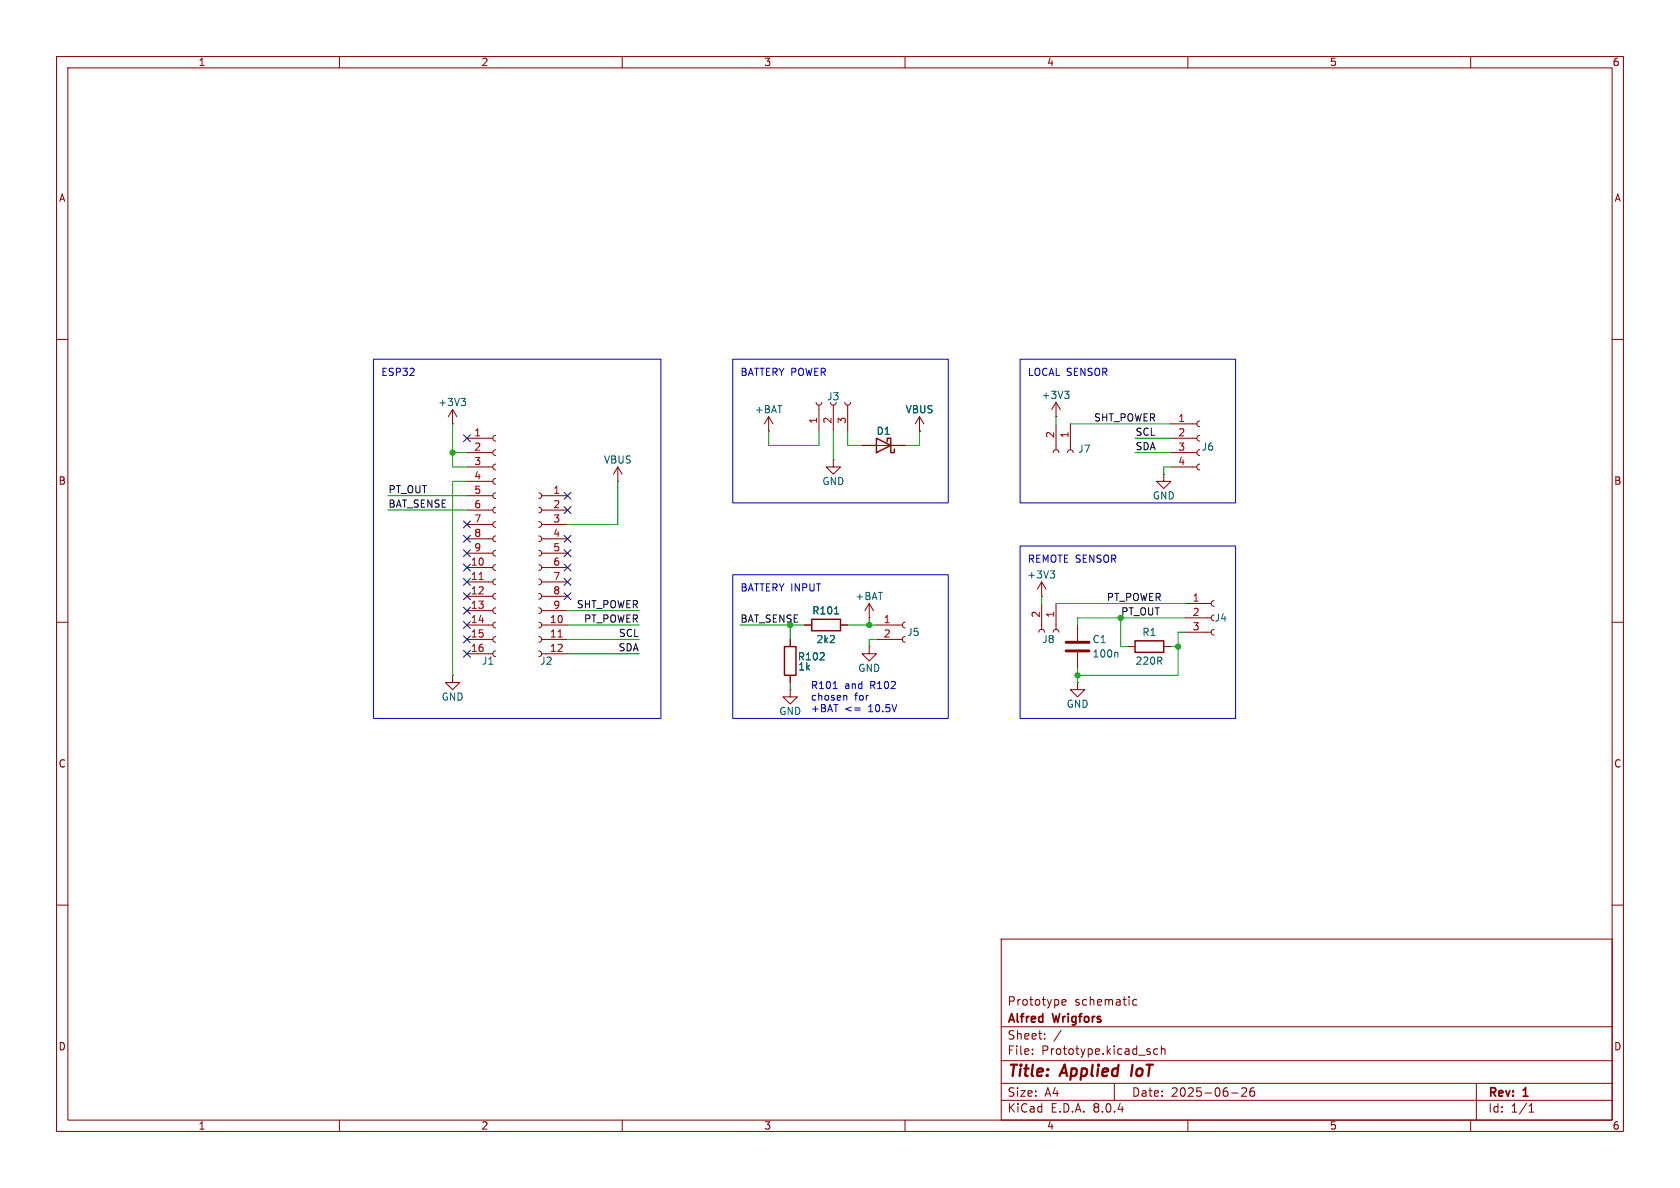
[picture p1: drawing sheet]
<svg xmlns="http://www.w3.org/2000/svg" width="297mm" height="210mm" viewBox="0 0 297 210" stroke-linecap="round" stroke-linejoin="round" font-family="sans-serif">
<g fill="none" stroke="#840000" stroke-width=".18">
<path d="M10 10h277v190h-277zM12 12h273v186h-273zM60 10v2M110 10v2M160 10v2M210 10v2M260 10v2M10 60h2M285 60h2M80 74.9h.1M80 72.4l-.8 1.3M80 72.4v2.5"/>
<path d="M80 72.4l.8 1.3M82.5 77.5h4.6M87.6 79.5l-.3 .2-.2 .3 .2 .4 .3 .1M87.6 77l-.3 .1-.2 .4 .2 .3 .3 .2M135.9 76.2h.1M135.9 73.7l-.8 1.2M135.9 73.7v2.5M135.9 73.7l.8 1.2M144.3 71.1l.1 .4 .4 .1 .3-.1 .2-.4M144.8 71.6v4.6M146.8 71.1l.2 .4 .3 .1 .4-.1 .1-.4M147.3 71.6v4.6"/>
<path d="M149.4 71.1l.1 .4 .4 .1 .3-.1 .2-.4M149.9 71.6v4.6M152.4 78.7h7.6M162.6 76.2h.1M162.6 73.7l-.8 1.2M162.6 73.7v2.5M162.6 73.7l.7 1.2M186.7 73.7h.1M186.7 71.1v2.6M186.7 74.9v4.6M186.7 71.1l-.8 1.3M186.7 71.1l.8 1.3"/>
<path d="M189.2 74.9v4.6M207 77.5h4.6M207 74.9h4.6M212.1 79.5l-.4 .2-.1 .3 .1 .4 .4 .1M212.1 77l-.4 .1-.1 .4 .1 .3 .4 .2M212.1 74.4l-.4 .2-.1 .3 .1 .4 .4 .1M82.5 97.8h4.6M82.5 95.3h4.6M82.5 92.7h4.6M82.5 90.2h4.6M82.5 87.6h4.6M82.5 85.1h4.6"/>
<path d="M82.5 82.6h4.6M82.5 80h4.6M87.6 99.8l-.3 .2-.2 .3 .2 .4 .3 .1M87.6 97.3l-.3 .1-.2 .4 .2 .3 .3 .2M87.6 94.7l-.3 .2-.2 .4 .2 .3 .3 .2M87.6 92.2l-.3 .2-.2 .3 .2 .4 .3 .1M87.6 89.7l-.3 .1-.2 .4 .2 .3 .3 .2M87.6 87.1l-.3 .2-.2 .3 .2 .4 .3 .1M87.6 84.6l-.3 .1-.2 .4 .2 .3 .3 .2M87.6 82l-.3 .2-.2 .4 .2 .3 .3 .2M95.2 99.8l.4 .2 .2 .3-.2 .4-.4 .1M95.2 97.3l.4 .1 .2 .4-.2 .3-.4 .2"/>
<path d="M95.2 94.7l.4 .2 .2 .4-.2 .3-.4 .2M95.2 92.2l.4 .2 .2 .3-.2 .4-.4 .1M95.2 89.7l.4 .1 .2 .4-.2 .3-.4 .2M95.2 87.1l.4 .2 .2 .3-.2 .4-.4 .1M95.8 97.8h4.5M95.8 95.3h4.5M95.8 92.7h4.5M95.8 90.2h4.5M95.8 87.6h4.5M109.2 85.1h.1M109.2 82.6l-.7 1.2M109.2 82.6v2.5"/>
<path d="M109.2 82.6l.8 1.2M147.3 81.3v1.3h1.3l-1.3 1.2-1.3-1.2h1.3M147.3 81.3h.1M186.2 80l.1-.3 .4-.2 .3 .2 .2 .3M188.7 80l.2-.3 .3-.2 .4 .2 .1 .3M205.7 83.8v1.3h1.3l-1.3 1.3-1.2-1.3h1.2M205.7 83.8h.1M207 82.6h4.6M207 80h4.6M212.1 82l-.4 .2-.1 .4 .1 .3 .4 .2M10 110h2M80 119.4v1.3h1.3l-1.3 1.2-1.3-1.2h1.3"/>
<path d="M80 119.4h.1M82.5 110.5h4.6M82.5 113h4.6M82.5 115.6h4.6M82.5 108h4.6M82.5 105.4h4.6M82.5 102.9h4.6M82.5 100.3h4.6M87.6 115.1l-.3 .1-.2 .4 .2 .3 .3 .2M87.6 112.5l-.3 .2-.2 .3 .2 .4 .3 .1M87.6 110l-.3 .1-.2 .4 .2 .3 .3 .2M87.6 107.4l-.3 .2-.2 .4 .2 .3 .3 .2"/>
<path d="M87.6 104.9l-.3 .2-.2 .3 .2 .4 .3 .1M87.6 102.4l-.3 .1-.2 .4 .2 .3 .3 .2M95.2 115.1l.4 .1 .2 .4-.2 .3-.4 .2M95.2 112.5l.4 .2 .2 .3-.2 .4-.4 .1M95.2 110l.4 .1 .2 .4-.2 .3-.4 .2M95.2 107.4l.4 .2 .2 .4-.2 .3-.4 .2M95.2 104.9l.4 .2 .2 .3-.2 .4-.4 .1M95.2 102.4l.4 .1 .2 .4-.2 .3-.4 .2M95.8 110.5h4.5M95.8 113h4.5M95.8 115.6h4.5M95.8 108h4.5"/>
<path d="M95.8 105.4h4.5M95.8 102.9h4.5M95.8 100.3h4.5M139.7 113v1.3M139.7 119.4v1.3M142.2 110.5h1.3M148.6 110.5h1.3M153.7 109.2h.1M153.7 114.3v1.3h1.2l-1.2 1.2-1.3-1.2h1.3M153.7 114.3h.1M153.7 106.7l-.8 1.3M153.7 106.7v2.5"/>
<path d="M153.7 106.7l.7 1.3M154.9 110.5h4.6M154.9 113h4.6M160 112.5l-.3 .2-.2 .3 .2 .4 .3 .1M160 110l-.3 .1-.2 .4 .2 .3 .3 .2M183.6 111.8l.2-.4 .3-.1 .4 .1 .2 .4M184.1 105.4h.1M184.1 102.9v2.5M184.1 106.7v4.6M184.1 102.9l-.7 1.2M184.1 102.9l.8 1.2M186.2 111.8l.1-.4 .4-.1 .3 .1 .2 .4"/>
<path d="M186.7 106.7v4.6M190.5 110.5v2.8M190.5 115.3v2.8M199.4 114.3h1.3M205.7 114.3h1.3M209.5 111.8h4.6M209.5 109.2h4.6M209.5 106.7h4.6M214.6 111.3l-.3 .1-.2 .4 .2 .3 .3 .2M214.6 106.2l-.3 .1-.2 .4 .2 .3 .3 .2M285 110h2M139.7 121.9v1.3h1.3l-1.3 1.3-1.3-1.3h1.3"/>
<path d="M139.7 121.9h.1M190.5 120.7v1.2h1.3l-1.3 1.3-1.3-1.3h1.3M190.5 120.7h.1M10 160h2M285 160h2M177 166h108v32h-108zM187.7 177.2l.8-.1-.1-.3-.4-.1-.3 .2 .1 .7h.6M201 176.8l-.5-.1-.3 .3v.4l.2 .2h.6M60 198v2M110 198v2M160 198v2M177 194.5h108"/>
<path d="M177 191.5h108M177 187.5h108M177 181.5h108M182.5 186.3v.1M182.5 185.5v.1M184.7 183.6v.1M184.7 182.8v.1M187.6 182.1l-1.3 2M197 191.5v3M204.7 185.5l-.5-.1-.2 .3v.4l.1 .2h.6M205.3 185.5l.2-.1 .4 .1 .1 .9M205.3 184.9v1.5"/>
<path d="M210 198v2M217.7 193.2h1.2M219.5 192.4l.6-.1 .2 .1 .1 .3-.9 1.1h.9M221.7 192.3a.59 .59 0 0 0-.7 .6v.6l.1 .2 .4 .1 .2-.1 .1-.5-.1-.3h-.5l-.2 .3M260 198v2M261 191.5v6.5M270.3 196.6h.9M270.3 195.5l.4-.4v1.5"/>
</g>
<path d="M200.2 188.2l-.2 2" fill="none" stroke="#840000" stroke-width=".4"/>
<path d="M154.9 77.5l2.6 1.2-2.6 1.3zM156.8 78.1v-.6h.7v2.5h.6v-.6M138.7 114.3h2v5.1h-2zM143.5 109.5h5.1v2h-5.1zM200.7 113.3h5v2h-5z" fill="none" stroke="#840000" stroke-width=".25"/>
<path d="M81.5 70.4h.8l-.4 .5M82.1 70.9l.2 .3v.3l-.2 .2M188.2 69.2h.8l-.4 .4M188.7 69.6l.3 .3v.3l-.3 .2M147.5 108.5h.8M185.7 100.9h.7l-.4 .5M186.2 101.4l.2 .2v.3l-.2 .3M197.4 115.3l.2 .2v.6" fill="none" stroke="#006464" stroke-width=".18"/>
<path d="M84.7 102.5h.7M98.7 112.6h.7" fill="none" stroke="#a90000" stroke-width=".18"/>
<path d="M188.5 115.1h4M188.5 113.5h4" fill="none" stroke="#840000" stroke-width=".51"/>
<path d="M66 63.5h50.8v63.5h-50.8zM129.5 63.5h38.1v25.4h-38.1zM180.3 63.5h38.1v25.4h-38.1zM180.3 96.5h38.1v30.5h-38.1zM129.5 101.6h38.1v25.4h-38.1zM147.3 121.7h.7M149.3 122.9l.4 .2v.7M151.1 125.2h1M151.1 125.5h1" fill="none" stroke="#0000c2" stroke-width=".18"/>
<g fill="none" stroke="#009600" stroke-width=".18">
<path d="M80 74.9v7.7h2.5M135.9 76.2v2.5h8.9v-2.5M147.3 76.2v5.1M149.9 76.2v2.5h2.5M162.6 76.2v2.5h-2.6M186.7 73.7v1.2M189.2 74.9h17.8M200.7 77.5h6.3M68.6 87.6h13.9M68.6 90.2h13.9M80 80h2.5M82.5 85.1h-2.5v34.3"/>
<path d="M109.2 85.1v7.6h-8.9M200.7 80h6.3M207 82.6h-1.3v1.2M100.3 110.5h12.7M100.3 113h12.7M100.3 108h12.7M100.3 115.6h12.7M130.8 110.5h11.4M139.7 110.5v2.5M149.9 110.5h5M153.7 109.2v1.3M154.9 113h-1.2v1.3"/>
<path d="M184.1 105.4v1.3M186.7 106.7h22.8M190.5 118.1v2.6M198.1 109.2v5.1h1.3M207 114.3h1.3M209.5 109.2h-19v1.3M209.5 111.8h-1.2v7.6h-17.8M139.7 120.7v1.2"/>
</g>
<g fill="none" stroke="#000084" stroke-width=".18">
<path d="M81.9 76.9l1.3 1.2M83.2 76.9l-1.3 1.2M81.9 97.2l1.3 1.2M81.9 92.1l1.3 1.2M81.9 94.6l1.3 1.3M81.9 99.7l1.3 1.2M83.2 97.2l-1.3 1.2M83.2 92.1l-1.3 1.2M83.2 94.6l-1.3 1.3M83.2 99.7l-1.3 1.2M99.7 89.6l1.2 1.2M99.7 97.2l1.2 1.2"/>
<path d="M99.7 87l1.2 1.2M99.7 99.7l1.2 1.2M99.7 94.6l1.2 1.3M100.9 89.6l-1.2 1.2M100.9 97.2l-1.2 1.2M100.9 87l-1.2 1.2M100.9 94.6l-1.2 1.3M100.9 99.7l-1.2 1.2M81.9 112.4l1.3 1.2M81.9 107.3l1.3 1.3M81.9 104.8l1.3 1.2M81.9 115l1.3 1.2"/>
<path d="M81.9 109.9l1.3 1.2M81.9 102.3l1.3 1.2M83.2 107.3l-1.3 1.3M83.2 115l-1.3 1.2M83.2 104.8l-1.3 1.2M83.2 112.4l-1.3 1.2M83.2 109.9l-1.3 1.2M83.2 102.3l-1.3 1.2M99.7 104.8l1.2 1.2M99.7 102.3l1.2 1.2M100.9 104.8l-1.2 1.2M100.9 102.3l-1.2 1.2"/>
</g>
<g fill="#009600" stroke="#009600" stroke-width=".18">
<circle cx="153.7" cy="110.5" r=".46"/>
<circle cx="208.3" cy="114.3" r=".46"/>
<circle cx="190.5" cy="119.4" r=".46"/>
<circle cx="80" cy="80" r=".46"/>
</g>
<g font-size="2.8" fill="#840000">
<text x="178" y="190.9">Title:</text>
<text x="187.7" y="190.9">Applied</text>
<text x="200.8" y="190.9">IoT</text>
</g>
<g font-size="2.1" fill="#840000">
<text x="178" y="178">Prototype</text>
<text x="189.9" y="178">schematic</text>
<text x="178" y="184">Sheet:</text>
<text x="178" y="181.2">Alfred</text>
<text x="186.2" y="181.2">Wrigfors</text>
<text x="178" y="186.7">File:</text>
<text x="184.1" y="186.7">Prototype.kicad_sch</text>
<text x="178" y="196.9">KiCad</text>
<text x="178" y="194.1">Size:</text>
<text x="184.7" y="194.1">A4</text>
<text x="185.7" y="196.9">E.D.A.</text>
<text x="193.3" y="196.9">8.0.4</text>
<text x="200" y="194.1">Date:</text>
<text x="207" y="194.1">2025-06-26</text>
<text x="263" y="194.3">Rev:</text>
<text x="263" y="196.9">Id:</text>
<text x="267.1" y="196.9">1/1</text>
<text x="269.4" y="194.3">1</text>
</g>
<g font-size="1.8" fill="#840000">
<text x="35" y="11.9">1</text>
<text x="85" y="11.9">2</text>
<text x="135" y="11.9">3</text>
<text x="185" y="11.9">4</text>
<text x="235" y="11.9">5</text>
<text x="285" y="11.9">6</text>
<text x="10.3" y="35.9">A</text>
<text x="285.3" y="35.9">A</text>
<text x="10.3" y="85.9">B</text>
<text x="285.3" y="85.9">B</text>
<text x="10.3" y="135.9">C</text>
<text x="285.3" y="135.9">C</text>
<text x="10.3" y="185.9">D</text>
<text x="285.3" y="185.9">D</text>
<text x="35" y="199.9">1</text>
<text x="85" y="199.9">2</text>
<text x="135" y="199.9">3</text>
<text x="185" y="199.9">4</text>
<text x="235" y="199.9">5</text>
<text x="285" y="199.9">6</text>
</g>
<g font-size="1.8" fill="#0000c2">
<text x="67.3" y="66.7">ESP32</text>
<text x="130.8" y="66.7">BATTERY POWER</text>
<text x="181.6" y="66.7">LOCAL SENSOR</text>
<text x="181.6" y="99.7">REMOTE SENSOR</text>
<text x="130.8" y="104.8">BATTERY INPUT</text>
<text x="143.3" y="122">R101</text>
<text x="143.3" y="124.1">chosen</text>
<text x="149.3" y="122">and</text>
<text x="151.1" y="124.1">for</text>
<text x="153.9" y="122">R102</text>
<text x="143.3" y="126.1">+BAT</text>
<text x="149.3" y="126.1">&lt;=</text>
<text x="153.6" y="126.1">10.5V</text>
</g>
<g font-size="1.8" fill="#006464">
<text x="77.4" y="72">+3V3</text>
<text x="146.1" y="71">J3</text>
<text x="184" y="70.7">+3V3</text>
<text x="133.3" y="73.3">+BAT</text>
<text x="154.9" y="77.1">D1</text>
<text x="160" y="73.3">VBUS</text>
<text x="106.7" y="82.1">VBUS</text>
<text x="190.5" y="80.2">J7</text>
<text x="212.4" y="79.9">J6</text>
<text x="145.3" y="86">GND</text>
<text x="203.7" y="88.5">GND</text>
<text x="151.1" y="106.3">+BAT</text>
<text x="181.5" y="102.5">+3V3</text>
<text x="143.5" y="108.8">R101</text>
<text x="144.2" y="113.9">2k2</text>
<text x="160.3" y="112.6">J5</text>
<text x="184.2" y="113.9">J8</text>
<text x="193" y="113.9">C1</text>
<text x="201.9" y="112.6">R1</text>
<text x="214.6" y="110.1">J4</text>
<text x="85.1" y="117.7">J1</text>
<text x="95.4" y="117.7">J2</text>
<text x="141" y="116.9">R102</text>
<text x="141" y="118.7">1k</text>
<text x="151.6" y="119">GND</text>
<text x="193" y="116.4">100n</text>
<text x="200.6" y="117.7">220R</text>
<text x="78" y="124.1">GND</text>
<text x="188.5" y="125.3">GND</text>
<text x="137.7" y="126.6">GND</text>
</g>
<g font-size="1.8" fill="#a90000">
<text x="83.7" y="77.2">1</text>
<text x="144.5" y="75" transform="rotate(-90 144.5 75)">1</text>
<text x="147.1" y="75" transform="rotate(-90 147.1 75)">2</text>
<text x="149.6" y="75" transform="rotate(-90 149.6 75)">3</text>
<text x="186.4" y="77.5" transform="rotate(-90 186.4 77.5)">2</text>
<text x="189" y="77.5" transform="rotate(-90 189 77.5)">1</text>
<text x="208.2" y="74.7">1</text>
<text x="208.2" y="77.2">2</text>
<text x="83.7" y="79.8">2</text>
<text x="83.7" y="82.3">3</text>
<text x="208.2" y="79.8">3</text>
<text x="208.2" y="82.3">4</text>
<text x="83.7" y="84.8">4</text>
<text x="83.7" y="87.4">5</text>
<text x="83.7" y="89.9">6</text>
<text x="97.7" y="87.4">1</text>
<text x="97.7" y="89.9">2</text>
<text x="83.7" y="92.5">7</text>
<text x="83.7" y="95">8</text>
<text x="97.7" y="92.5">3</text>
<text x="97.7" y="95">4</text>
<text x="83.1" y="100.1">10</text>
<text x="83.7" y="97.5">9</text>
<text x="97.7" y="97.5">5</text>
<text x="97.7" y="100.1">6</text>
<text x="83.1" y="102.6">11</text>
<text x="83.1" y="105.2">12</text>
<text x="83.1" y="107.7">13</text>
<text x="97.7" y="102.6">7</text>
<text x="97.7" y="105.2">8</text>
<text x="97.7" y="107.7">9</text>
<text x="210.7" y="106.4">1</text>
<text x="83.1" y="110.2">14</text>
<text x="83.1" y="112.8">15</text>
<text x="97.1" y="110.2">10</text>
<text x="97.1" y="112.8">11</text>
<text x="156.1" y="110.2">1</text>
<text x="156.1" y="112.8">2</text>
<text x="183.9" y="109.3" transform="rotate(-90 183.9 109.3)">2</text>
<text x="186.4" y="109.3" transform="rotate(-90 186.4 109.3)">1</text>
<text x="210.7" y="109">2</text>
<text x="210.7" y="111.5">3</text>
<text x="83.1" y="115.3">16</text>
<text x="97.1" y="115.3">12</text>
</g>
<g font-size="1.8" fill="#0f0f0f">
<text x="193.3" y="74.6">SHT_POWER</text>
<text x="200.7" y="77.1">SCL</text>
<text x="200.7" y="79.7">SDA</text>
<text x="68.6" y="89.8">BAT_SENSE</text>
<text x="68.6" y="87.3">PT_OUT</text>
<text x="101.9" y="107.6">SHT_POWER</text>
<text x="195.6" y="106.3">PT_POWER</text>
<text x="103.2" y="110.1">PT_POWER</text>
<text x="109.3" y="112.7">SCL</text>
<text x="109.3" y="115.2">SDA</text>
</g>
<g font-size="1.8" fill="#009600">
<text x="130.8" y="110.1">BAT_SENSE</text>
<text x="198.1" y="108.9">PT_OUT</text>
</g>
</svg>
